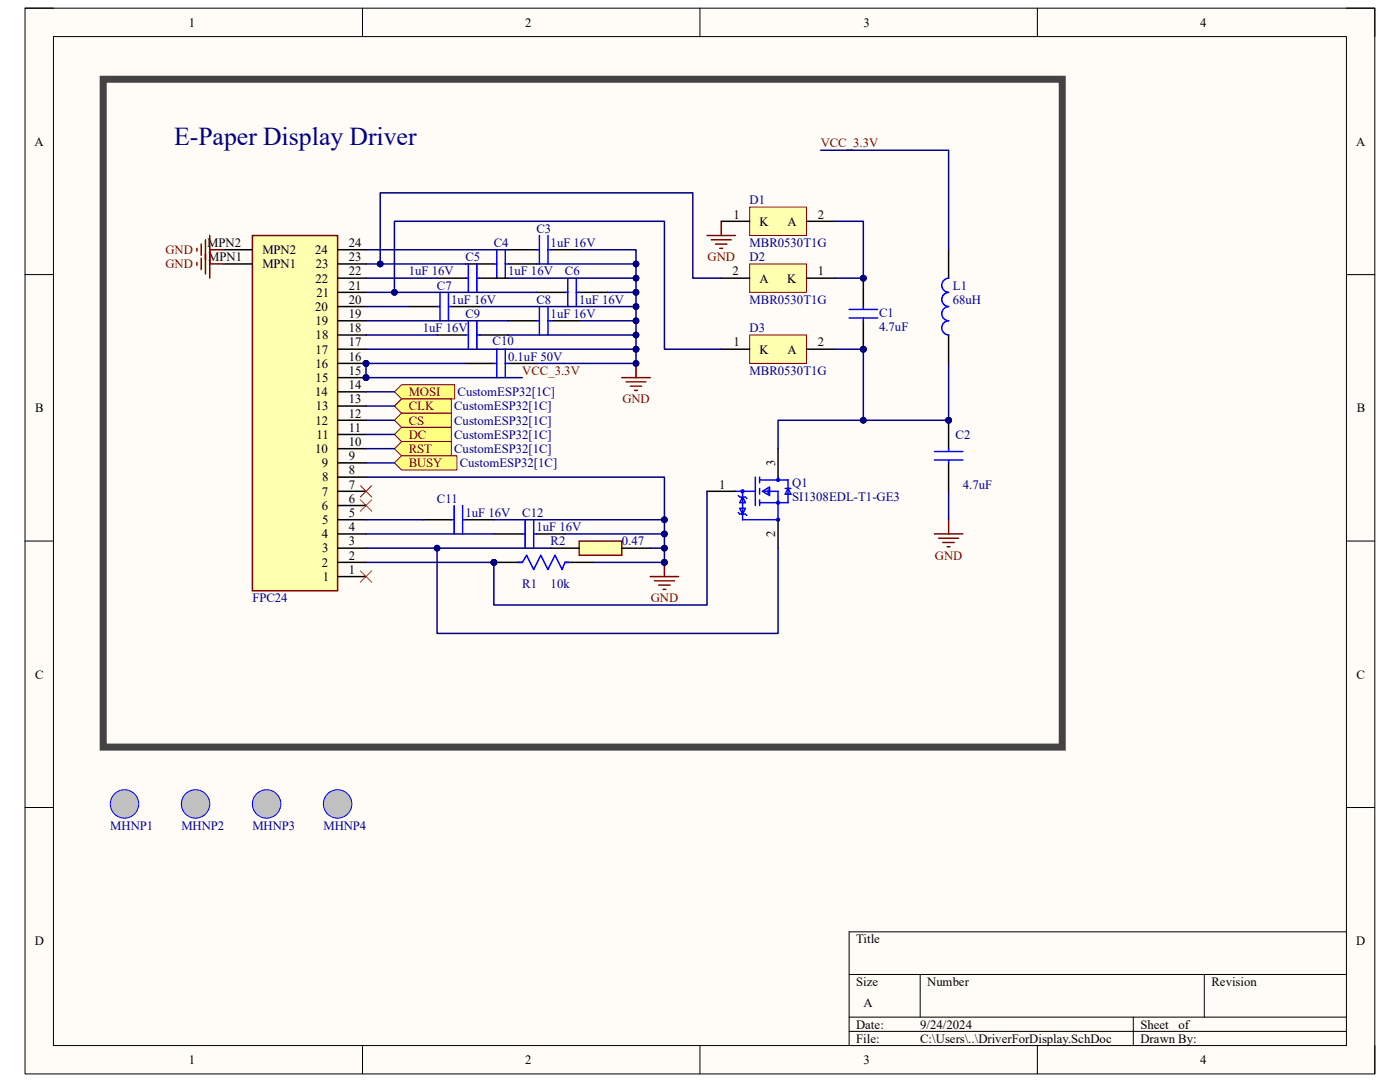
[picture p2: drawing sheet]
<svg xmlns="http://www.w3.org/2000/svg" width="279mm" height="216mm" viewBox="0 0 279 216" stroke-linecap="round" stroke-linejoin="round" font-family="sans-serif">
<path d="M5 1.6h269.4v212.7h-269.4z" fill-rule="evenodd" fill="#fffcf8"/>
<path d="M5 1.6h269.4v212.7h-269.4z" fill="none" stroke="#000" stroke-width=".2"/>
<path d="M10.7 7.3h258v201.3h-258z" fill-rule="evenodd" fill="#fffcf8"/>
<g fill="none" stroke="#000" stroke-width=".2">
<path d="M5 1.6h5.7M10.7 7.3h258v201.3h-258zM72.3 1.6v5.7M139.7 1.6v5.7M207 1.6v5.7M268.7 1.6h5.7v5.7M5 54.8h5.7M268.7 54.8h5.7M5 108h5.7M268.7 108h5.7M5 161.1h5.7M268.7 161.1h5.7"/>
<path d="M169.5 194.4h99.2M183.6 194.4v8.6M240.3 194.4v8.6M268.7 185.9h-99.2v22.7M72.3 208.6v5.7M139.7 208.6v5.7M169.5 203h99.2M169.5 205.8h99.2M207 208.6v5.7M226.2 203v5.6M274.4 208.6v5.7"/>
</g>
<circle cx="73" cy="75.4" r=".57" fill="#000080"/>
<circle cx="73" cy="75.4" r=".57" fill="none" stroke="#000080" stroke-width=".2"/>
<circle cx="73" cy="72.5" r=".57" fill="#000080"/>
<circle cx="73" cy="72.5" r=".57" fill="none" stroke="#000080" stroke-width=".2"/>
<path d="M50.4 47h17v70.9h-17z" fill-rule="evenodd" fill="#ffffb0"/>
<path d="M50.4 47h17v70.9h-17z" fill="none" stroke="#800000" stroke-width=".3"/>
<g fill="none" stroke="#000" stroke-width=".3">
<path d="M67.4 78.2h5.6M67.4 75.4h5.6M67.4 83.9h5.6M67.4 81h5.6M67.4 98h5.7M67.4 95.2h5.7M67.4 92.4h5.7M67.4 89.5h5.7M67.4 86.7h5.7M67.4 115.1h5.7M67.4 112.2h5.7M67.4 109.4h5.7"/>
<path d="M67.4 106.5h5.7M67.4 103.7h5.7M67.4 100.9h5.7"/>
</g>
<circle cx="73" cy="75.4" r=".57" fill="#000080"/>
<circle cx="73" cy="75.4" r=".57" fill="none" stroke="#000080" stroke-width=".2"/>
<path d="M67.4 72.5h5.6" fill="none" stroke="#000" stroke-width=".3"/>
<circle cx="73" cy="72.5" r=".57" fill="#000080"/>
<circle cx="73" cy="72.5" r=".57" fill="none" stroke="#000080" stroke-width=".2"/>
<g fill="none" stroke="#000" stroke-width=".3">
<path d="M44.7 52.7h5.7M44.7 49.8h5.7M67.4 58.3h5.6M67.4 55.5h5.6M67.4 52.7h5.6M67.4 49.8h5.6M87.2 55.5h5.7M92.9 52.7h5.7M95.7 55.5h5.7M101.4 52.7h5.7M101.4 49.8h5.7M107.1 58.3h5.6"/>
<path d="M109.9 49.8h5.7M115.6 58.3h5.7M67.4 69.7h5.6M67.4 66.8h5.6M67.4 64h5.6M67.4 61.2h5.6M81.6 61.2h5.6M90.1 61.2h5.6M101.4 64h5.7M109.9 64h5.7"/>
</g>
<g fill="none" stroke="#00f" stroke-width=".3">
<path d="M87.8 58.3v5.7M89.5 58.3v5.7M92.9 55.5h.6M93.5 52.7v5.6M95.2 52.7v5.6M95.2 55.5h.5M98.6 52.7h.5M99.1 49.8v5.7M100.8 49.8v5.7M100.8 52.7h.6M107.1 49.8h.5M107.6 47v5.7"/>
<path d="M109.3 47v5.7M109.3 49.8h.6M112.7 58.3h.6M113.3 55.5v5.7M115 55.5v5.7M115 58.3h.6M87.2 61.2h.6M89.5 61.2h.6M107.1 64h.5M107.6 61.2v5.6M109.3 61.2v5.6M109.3 64h.6"/>
</g>
<path d="M124.1 75.4h5.7M124.9 76.2h4M125.8 77.1h2.3M126.6 77.9h.6M126.9 72.5v2.9" fill="none" stroke="#800000" stroke-width=".3"/>
<circle cx="126.9" cy="72.5" r=".57" fill="#000080"/>
<circle cx="126.9" cy="72.5" r=".57" fill="none" stroke="#000080" stroke-width=".2"/>
<path d="M87.2 66.8h5.7M95.7 66.8h5.7" fill="none" stroke="#000" stroke-width=".3"/>
<path d="M92.9 66.8h.6M93.5 64v5.7M95.2 64v5.7M95.2 66.8h.5" fill="none" stroke="#00f" stroke-width=".3"/>
<path d="M78.7 83.9l1.4-1.5h10v2.9h-10z" fill-rule="evenodd" fill="#ffff80"/>
<path d="M78.7 83.9l1.4-1.5h10v2.9h-10z" fill="none" stroke="#800000" stroke-width=".2"/>
<path d="M78.7 86.7l1.4-1.4h10v2.8h-10z" fill-rule="evenodd" fill="#ffff80"/>
<path d="M78.7 86.7l1.4-1.4h10v2.8h-10z" fill="none" stroke="#800000" stroke-width=".2"/>
<path d="M78.7 89.5l1.4-1.4h10v2.8h-10z" fill-rule="evenodd" fill="#ffff80"/>
<path d="M78.7 89.5l1.4-1.4h10v2.8h-10z" fill="none" stroke="#800000" stroke-width=".2"/>
<path d="M78.7 92.4l1.4-1.5h11.1v2.9h-11.1z" fill-rule="evenodd" fill="#ffff80"/>
<path d="M78.7 92.4l1.4-1.5h11.1v2.9h-11.1z" fill="none" stroke="#800000" stroke-width=".2"/>
<path d="M129.8 115.1h5.6M130.6 115.9h4M131.5 116.8h2.2M132.3 117.6h.6M132.6 112.2v2.9" fill="none" stroke="#800000" stroke-width=".3"/>
<circle cx="132.6" cy="112.2" r=".57" fill="#000080"/>
<circle cx="132.6" cy="112.2" r=".57" fill="none" stroke="#000080" stroke-width=".2"/>
<path d="M141.1 98h5.7M155.3 89.5v5.7M84.4 103.7h5.7M92.9 103.7h5.7M98.6 106.5h5.6M107.1 106.5h5.6M155.3 103.7v5.7" fill="none" stroke="#000" stroke-width=".3"/>
<g fill="none" stroke="#00f" stroke-width=".3">
<path d="M146.8 98h3.9M147.3 98.9l.3 .3h1.2l.2 .3M148.2 98v5.7h7.1v-5.7h-2.9M148.2 99.2l.6 1.1h-1.2zM150.7 95.2v5.7M151.6 95.2v1.1M151.6 97.5v1.1M151.6 99.7v1.2M151.6 95.8h5.7v4.5h-5.7M152.2 98l1.4-.8v1.7zM153.3 97.8v.8M155.3 95.2v.6"/>
<path d="M156.7 97.5h1.1M157.3 97.5l.5 1.1h-1.1zM90.1 103.7h.5M90.6 100.9v5.6M92.3 100.9v5.6M92.3 103.7h.6M104.2 106.5h.6M104.8 103.7v5.7M106.5 103.7v5.7M106.5 106.5h.6M147.3 102.3l.3 .3h1.2l.2 .3M147.6 101.4h1.2l-.6 1.2z"/>
<circle cx="148.2" cy="98" r=".28"/>
<circle cx="155.3" cy="95.8" r=".28"/>
<circle cx="155.3" cy="103.7" r=".28"/>
<circle cx="155.3" cy="100.3" r=".28"/>
</g>
<path d="M39.3 49.5v.6M39.3 52.4v.5M40.2 48.7v2.3M40.2 51.5v2.3M41 47.8v6.8M41.9 47v8.5M41.9 49.8h2.8M41.9 52.7h2.8" fill="none" stroke="#800000" stroke-width=".3"/>
<path d="M149.6 41.3h11.4v5.7h-11.4z" fill-rule="evenodd" fill="#ffffb0"/>
<path d="M149.6 41.3h11.4v5.7h-11.4z" fill="none" stroke="#800000" stroke-width=".2"/>
<path d="M143.9 44.2h5.7M161 44.2h5.6" fill="none" stroke="#000" stroke-width=".3"/>
<path d="M149.6 52.7h11.4v5.6h-11.4z" fill-rule="evenodd" fill="#ffffb0"/>
<path d="M149.6 52.7h11.4v5.6h-11.4z" fill="none" stroke="#800000" stroke-width=".2"/>
<path d="M143.9 55.5h5.7M161 55.5h5.6" fill="none" stroke="#000" stroke-width=".3"/>
<path d="M149.6 66.8h11.4v5.7h-11.4z" fill-rule="evenodd" fill="#ffffb0"/>
<path d="M149.6 66.8h11.4v5.7h-11.4z" fill="none" stroke="#800000" stroke-width=".2"/>
<path d="M143.9 69.7h5.7M161 69.7h5.6" fill="none" stroke="#000" stroke-width=".3"/>
<path d="M141.1 47h5.7M142 47.8h3.9M142.8 48.7h2.3M143.7 49.5h.5M143.9 44.2v2.8" fill="none" stroke="#800000" stroke-width=".3"/>
<circle cx="172.3" cy="69.7" r=".57" fill="#000080"/>
<circle cx="172.3" cy="69.7" r=".57" fill="none" stroke="#000080" stroke-width=".2"/>
<circle cx="172.3" cy="55.5" r=".57" fill="#000080"/>
<circle cx="172.3" cy="55.5" r=".57" fill="none" stroke="#000080" stroke-width=".2"/>
<path d="M172.3 64v5.7" fill="none" stroke="#000" stroke-width=".3"/>
<circle cx="172.3" cy="69.7" r=".57" fill="#000080"/>
<circle cx="172.3" cy="69.7" r=".57" fill="none" stroke="#000080" stroke-width=".2"/>
<path d="M172.3 55.5v5.7" fill="none" stroke="#000" stroke-width=".3"/>
<circle cx="172.3" cy="55.5" r=".57" fill="#000080"/>
<circle cx="172.3" cy="55.5" r=".57" fill="none" stroke="#000080" stroke-width=".2"/>
<path d="M189.3 55.5a1.42 1.42 0 0 0-1.4 1.4 1.42 1.42 0 0 0 1.4 1.4 1.41 1.41 0 0 0-1.4 1.5 1.41 1.41 0 0 0 1.4 1.4 1.42 1.42 0 0 0-1.4 1.4 1.42 1.42 0 0 0 1.4 1.4 1.42 1.42 0 0 0-1.4 1.4 1.42 1.42 0 0 0 1.4 1.4M169.5 63.4h5.6M169.5 61.7h5.6M172.3 61.2v.5M172.3 63.4v.6" fill="none" stroke="#00f" stroke-width=".3"/>
<path d="M189.3 49.8v5.7M189.3 66.8v5.7" fill="none" stroke="#000" stroke-width=".3"/>
<path d="M71.9 96.9l2.3 2.3M71.9 99.7l2.3 2.3M74.2 96.9l-2.3 2.3M74.2 99.7l-2.3 2.3M71.9 113.9l2.3 2.3M74.2 113.9l-2.3 2.3" fill="none" stroke="#f00" stroke-width=".2"/>
<path d="M78.7 78.2l1.4-1.4h10.6v2.8h-10.6z" fill-rule="evenodd" fill="#ffff80"/>
<path d="M78.7 78.2l1.4-1.4h10.6v2.8h-10.6z" fill="none" stroke="#800000" stroke-width=".2"/>
<path d="M78.7 81l1.4-1.4h10v2.8h-10z" fill-rule="evenodd" fill="#ffff80"/>
<path d="M78.7 81l1.4-1.4h10v2.8h-10z" fill="none" stroke="#800000" stroke-width=".2"/>
<path d="M92.9 72.5h5.7M101.4 72.5h5.7" fill="none" stroke="#000" stroke-width=".3"/>
<path d="M98.6 72.5h.5M99.1 69.7v5.7M100.8 69.7v5.7M100.8 72.5h.6" fill="none" stroke="#00f" stroke-width=".3"/>
<path d="M115.6 108h8.5v2.8h-8.5z" fill-rule="evenodd" fill="#ffffb0"/>
<path d="M115.6 108h8.5v2.8h-8.5z" fill="none" stroke="#800000" stroke-width=".3"/>
<path d="M109.9 109.4h5.7M124.1 109.4h5.7" fill="none" stroke="#000" stroke-width=".3"/>
<circle cx="98.6" cy="112.2" r=".57" fill="#000080"/>
<circle cx="98.6" cy="112.2" r=".57" fill="none" stroke="#000080" stroke-width=".2"/>
<path d="M98.6 112.2h5.6" fill="none" stroke="#000" stroke-width=".3"/>
<circle cx="98.6" cy="112.2" r=".57" fill="#000080"/>
<circle cx="98.6" cy="112.2" r=".57" fill="none" stroke="#000080" stroke-width=".2"/>
<path d="M112.7 112.2h5.7" fill="none" stroke="#000" stroke-width=".3"/>
<path d="M103.4 112.2h.8l.9-1.4 1.4 2.8 1.4-2.8 1.4 2.8 1.5-2.8 1.4 2.8 .5-1.4h.9" fill="none" stroke="#00f" stroke-width=".3"/>
<circle cx="24.8" cy="160.4" r="2.84" fill="#c0c0c0"/>
<circle cx="24.8" cy="160.4" r="2.84" fill="none" stroke="#00f" stroke-width=".2"/>
<circle cx="39" cy="160.4" r="2.84" fill="#c0c0c0"/>
<circle cx="39" cy="160.4" r="2.84" fill="none" stroke="#00f" stroke-width=".2"/>
<path d="M20.6 15.8h191.4v133.3h-191.4z" fill="none" stroke="#434343" stroke-width="1.4"/>
<circle cx="53.2" cy="160.4" r="2.84" fill="#c0c0c0"/>
<circle cx="53.2" cy="160.4" r="2.84" fill="none" stroke="#00f" stroke-width=".2"/>
<circle cx="67.4" cy="160.4" r="2.84" fill="#c0c0c0"/>
<circle cx="67.4" cy="160.4" r="2.84" fill="none" stroke="#00f" stroke-width=".2"/>
<circle cx="189.3" cy="83.9" r=".57" fill="#000080"/>
<circle cx="189.3" cy="83.9" r=".57" fill="none" stroke="#000080" stroke-width=".2"/>
<path d="M189.3 83.9v5.6M189.3 92.4v5.6" fill="none" stroke="#000" stroke-width=".3"/>
<circle cx="189.3" cy="83.9" r=".57" fill="#000080"/>
<circle cx="189.3" cy="83.9" r=".57" fill="none" stroke="#000080" stroke-width=".2"/>
<path d="M186.5 91.8h5.7M186.5 90.1h5.7M189.3 89.5v.6M189.3 91.8v.6" fill="none" stroke="#00f" stroke-width=".3"/>
<path d="M186.5 106.5h5.7M187.3 107.4h4M188.2 108.2h2.2M189 109.1h.6M189.3 103.7v2.8" fill="none" stroke="#800000" stroke-width=".3"/>
<path d="M73.1 58.3h34M73.1 55.5h14.1" fill="none" stroke="#000080" stroke-width=".3"/>
<circle cx="78.7" cy="58.3" r=".57" fill="#000080"/>
<circle cx="78.7" cy="58.3" r=".57" fill="none" stroke="#000080" stroke-width=".2"/>
<path d="M73 61.2h8.6M73.1 64h28.3M73.1 66.8h14.1M73.1 69.7h53.8" fill="none" stroke="#000080" stroke-width=".3"/>
<circle cx="126.9" cy="69.7" r=".57" fill="#000080"/>
<circle cx="126.9" cy="69.7" r=".57" fill="none" stroke="#000080" stroke-width=".2"/>
<path d="M115.6 49.8h11.3v19.9" fill="none" stroke="#000080" stroke-width=".3"/>
<circle cx="126.9" cy="52.7" r=".57" fill="#000080"/>
<circle cx="126.9" cy="52.7" r=".57" fill="none" stroke="#000080" stroke-width=".2"/>
<circle cx="126.9" cy="55.5" r=".57" fill="#000080"/>
<circle cx="126.9" cy="55.5" r=".57" fill="none" stroke="#000080" stroke-width=".2"/>
<circle cx="126.9" cy="58.3" r=".57" fill="#000080"/>
<circle cx="126.9" cy="58.3" r=".57" fill="none" stroke="#000080" stroke-width=".2"/>
<circle cx="126.9" cy="61.2" r=".57" fill="#000080"/>
<circle cx="126.9" cy="61.2" r=".57" fill="none" stroke="#000080" stroke-width=".2"/>
<circle cx="126.9" cy="64" r=".57" fill="#000080"/>
<circle cx="126.9" cy="64" r=".57" fill="none" stroke="#000080" stroke-width=".2"/>
<circle cx="126.9" cy="66.8" r=".57" fill="#000080"/>
<circle cx="126.9" cy="66.8" r=".57" fill="none" stroke="#000080" stroke-width=".2"/>
<circle cx="126.9" cy="69.7" r=".57" fill="#000080"/>
<circle cx="126.9" cy="69.7" r=".57" fill="none" stroke="#000080" stroke-width=".2"/>
<path d="M107.1 52.7h19.8" fill="none" stroke="#000080" stroke-width=".3"/>
<circle cx="126.9" cy="52.7" r=".57" fill="#000080"/>
<circle cx="126.9" cy="52.7" r=".57" fill="none" stroke="#000080" stroke-width=".2"/>
<path d="M121.3 58.3h5.6" fill="none" stroke="#000080" stroke-width=".3"/>
<circle cx="126.9" cy="58.3" r=".57" fill="#000080"/>
<circle cx="126.9" cy="58.3" r=".57" fill="none" stroke="#000080" stroke-width=".2"/>
<path d="M115.6 64h11.3" fill="none" stroke="#000080" stroke-width=".3"/>
<circle cx="126.9" cy="64" r=".57" fill="#000080"/>
<circle cx="126.9" cy="64" r=".57" fill="none" stroke="#000080" stroke-width=".2"/>
<path d="M101.4 66.8h25.5" fill="none" stroke="#000080" stroke-width=".3"/>
<circle cx="126.9" cy="66.8" r=".57" fill="#000080"/>
<circle cx="126.9" cy="66.8" r=".57" fill="none" stroke="#000080" stroke-width=".2"/>
<path d="M73.1 72.5h19.8" fill="none" stroke="#000080" stroke-width=".3"/>
<circle cx="73" cy="72.5" r=".57" fill="#000080"/>
<circle cx="73" cy="72.5" r=".57" fill="none" stroke="#000080" stroke-width=".2"/>
<path d="M126.9 69.7v2.8h-19.8" fill="none" stroke="#000080" stroke-width=".3"/>
<circle cx="126.9" cy="72.5" r=".57" fill="#000080"/>
<circle cx="126.9" cy="72.5" r=".57" fill="none" stroke="#000080" stroke-width=".2"/>
<circle cx="126.9" cy="69.7" r=".57" fill="#000080"/>
<circle cx="126.9" cy="69.7" r=".57" fill="none" stroke="#000080" stroke-width=".2"/>
<path d="M73.1 75.4h31.1" fill="none" stroke="#000080" stroke-width=".3"/>
<circle cx="73" cy="75.4" r=".57" fill="#000080"/>
<circle cx="73" cy="75.4" r=".57" fill="none" stroke="#000080" stroke-width=".2"/>
<path d="M73 72.5v2.9" fill="none" stroke="#000080" stroke-width=".3"/>
<circle cx="73" cy="75.4" r=".57" fill="#000080"/>
<circle cx="73" cy="75.4" r=".57" fill="none" stroke="#000080" stroke-width=".2"/>
<circle cx="73" cy="72.5" r=".57" fill="#000080"/>
<circle cx="73" cy="72.5" r=".57" fill="none" stroke="#000080" stroke-width=".2"/>
<path d="M73.1 95.2h59.5v17" fill="none" stroke="#000080" stroke-width=".3"/>
<circle cx="132.6" cy="103.7" r=".57" fill="#000080"/>
<circle cx="132.6" cy="103.7" r=".57" fill="none" stroke="#000080" stroke-width=".2"/>
<circle cx="132.6" cy="106.5" r=".57" fill="#000080"/>
<circle cx="132.6" cy="106.5" r=".57" fill="none" stroke="#000080" stroke-width=".2"/>
<circle cx="132.6" cy="109.4" r=".57" fill="#000080"/>
<circle cx="132.6" cy="109.4" r=".57" fill="none" stroke="#000080" stroke-width=".2"/>
<circle cx="132.6" cy="112.2" r=".57" fill="#000080"/>
<circle cx="132.6" cy="112.2" r=".57" fill="none" stroke="#000080" stroke-width=".2"/>
<path d="M73.1 103.7h11.3M98.6 103.7h34" fill="none" stroke="#000080" stroke-width=".3"/>
<circle cx="132.6" cy="103.7" r=".57" fill="#000080"/>
<circle cx="132.6" cy="103.7" r=".57" fill="none" stroke="#000080" stroke-width=".2"/>
<path d="M112.7 106.5h19.9" fill="none" stroke="#000080" stroke-width=".3"/>
<circle cx="132.6" cy="106.5" r=".57" fill="#000080"/>
<circle cx="132.6" cy="106.5" r=".57" fill="none" stroke="#000080" stroke-width=".2"/>
<path d="M73.1 106.5h25.5M129.8 109.4h2.8" fill="none" stroke="#000080" stroke-width=".3"/>
<circle cx="132.6" cy="109.4" r=".57" fill="#000080"/>
<circle cx="132.6" cy="109.4" r=".57" fill="none" stroke="#000080" stroke-width=".2"/>
<path d="M118.4 112.2h14.2" fill="none" stroke="#000080" stroke-width=".3"/>
<circle cx="132.6" cy="112.2" r=".57" fill="#000080"/>
<circle cx="132.6" cy="112.2" r=".57" fill="none" stroke="#000080" stroke-width=".2"/>
<path d="M166.6 44.2h5.7v11.3h-5.7" fill="none" stroke="#000080" stroke-width=".3"/>
<circle cx="172.3" cy="55.5" r=".57" fill="#000080"/>
<circle cx="172.3" cy="55.5" r=".57" fill="none" stroke="#000080" stroke-width=".2"/>
<path d="M166.6 69.7h5.7" fill="none" stroke="#000080" stroke-width=".3"/>
<circle cx="172.3" cy="69.7" r=".57" fill="#000080"/>
<circle cx="172.3" cy="69.7" r=".57" fill="none" stroke="#000080" stroke-width=".2"/>
<path d="M73.1 109.4h36.8" fill="none" stroke="#000080" stroke-width=".3"/>
<circle cx="87.2" cy="109.4" r=".57" fill="#000080"/>
<circle cx="87.2" cy="109.4" r=".57" fill="none" stroke="#000080" stroke-width=".2"/>
<path d="M87.2 109.4v17h68.1v-17" fill="none" stroke="#000080" stroke-width=".3"/>
<circle cx="87.2" cy="109.4" r=".57" fill="#000080"/>
<circle cx="87.2" cy="109.4" r=".57" fill="none" stroke="#000080" stroke-width=".2"/>
<path d="M73.1 112.2h25.5" fill="none" stroke="#000080" stroke-width=".3"/>
<circle cx="98.6" cy="112.2" r=".57" fill="#000080"/>
<circle cx="98.6" cy="112.2" r=".57" fill="none" stroke="#000080" stroke-width=".2"/>
<path d="M141.1 98v22.7h-42.5v-8.5" fill="none" stroke="#000080" stroke-width=".3"/>
<circle cx="98.6" cy="112.2" r=".57" fill="#000080"/>
<circle cx="98.6" cy="112.2" r=".57" fill="none" stroke="#000080" stroke-width=".2"/>
<path d="M172.3 69.7v14.2" fill="none" stroke="#000080" stroke-width=".3"/>
<circle cx="172.3" cy="83.9" r=".57" fill="#000080"/>
<circle cx="172.3" cy="83.9" r=".57" fill="none" stroke="#000080" stroke-width=".2"/>
<circle cx="172.3" cy="69.7" r=".57" fill="#000080"/>
<circle cx="172.3" cy="69.7" r=".57" fill="none" stroke="#000080" stroke-width=".2"/>
<path d="M73.1 52.7h19.8" fill="none" stroke="#000080" stroke-width=".3"/>
<circle cx="75.9" cy="52.7" r=".57" fill="#000080"/>
<circle cx="75.9" cy="52.7" r=".57" fill="none" stroke="#000080" stroke-width=".2"/>
<path d="M101.4 55.5h25.5" fill="none" stroke="#000080" stroke-width=".3"/>
<circle cx="126.9" cy="55.5" r=".57" fill="#000080"/>
<circle cx="126.9" cy="55.5" r=".57" fill="none" stroke="#000080" stroke-width=".2"/>
<path d="M95.7 61.2h31.2" fill="none" stroke="#000080" stroke-width=".3"/>
<circle cx="126.9" cy="61.2" r=".57" fill="#000080"/>
<circle cx="126.9" cy="61.2" r=".57" fill="none" stroke="#000080" stroke-width=".2"/>
<path d="M78.7 58.3v-14.1h53.9v25.5h11.3" fill="none" stroke="#000080" stroke-width=".3"/>
<circle cx="78.7" cy="58.3" r=".57" fill="#000080"/>
<circle cx="78.7" cy="58.3" r=".57" fill="none" stroke="#000080" stroke-width=".2"/>
<path d="M75.9 52.7v-14.2h62.4v17h5.6" fill="none" stroke="#000080" stroke-width=".3"/>
<circle cx="75.9" cy="52.7" r=".57" fill="#000080"/>
<circle cx="75.9" cy="52.7" r=".57" fill="none" stroke="#000080" stroke-width=".2"/>
<path d="M163.8 30h25.5v19.8M73.1 49.8h28.3M189.3 72.5v11.4h-34v5.6" fill="none" stroke="#000080" stroke-width=".3"/>
<circle cx="172.3" cy="83.9" r=".57" fill="#000080"/>
<circle cx="172.3" cy="83.9" r=".57" fill="none" stroke="#000080" stroke-width=".2"/>
<circle cx="189.3" cy="83.9" r=".57" fill="#000080"/>
<circle cx="189.3" cy="83.9" r=".57" fill="none" stroke="#000080" stroke-width=".2"/>
<path d="M73 78.2h5.7M73 81h5.7M73 83.9h5.7M73.1 86.7h5.6M73.1 89.5h5.6M73.1 92.4h5.6M189.3 98v5.7" fill="none" stroke="#000080" stroke-width=".3"/>
<text font-size="5.1" fill="#000080" x="34.8" y="28.9">E-Paper Display Driver</text>
<g font-size="2.5">
<text x="37.7" y="5.3">1</text>
<text x="104.8" y="5.3">2</text>
<text x="172.3" y="5.3">3</text>
<text x="239.5" y="5.3">4</text>
<text x="6.9" y="29.1">A</text>
<text x="270.6" y="29.1">A</text>
<text x="146.4" y="43.6">1</text>
<text x="151.6" y="45">K</text>
<text x="157.1" y="45">A</text>
<text x="163.2" y="43.6">2</text>
<text x="41.4" y="49.3">MPN2</text>
<text x="41.6" y="52.1">MPN1</text>
<text x="52.4" y="53.6">MPN1</text>
<text x="52.4" y="50.7">MPN2</text>
<text x="62.9" y="50.7">24</text>
<text x="63" y="53.6">23</text>
<text x="69.6" y="52.1">23</text>
<text x="69.6" y="49.3">24</text>
<text x="62.9" y="56.4">22</text>
<text x="63.2" y="59.2">21</text>
<text x="69.6" y="57.8">21</text>
<text x="69.6" y="54.9">22</text>
<text x="146.2" y="54.9">2</text>
<text x="151.6" y="56.4">A</text>
<text x="157.1" y="56.4">K</text>
<text x="163.2" y="54.9">1</text>
<text x="62.9" y="62.1">20</text>
<text x="62.9" y="64.9">19</text>
<text x="69.6" y="63.5">19</text>
<text x="69.6" y="60.6">20</text>
<text x="62.9" y="70.6">17</text>
<text x="63" y="67.7">18</text>
<text x="69.6" y="72">16</text>
<text x="69.6" y="69.1">17</text>
<text x="69.6" y="66.3">18</text>
<text x="146.4" y="69.1">1</text>
<text x="151.6" y="70.6">K</text>
<text x="157.1" y="70.6">A</text>
<text x="163.2" y="69.1">2</text>
<text x="62.9" y="73.4">16</text>
<text x="63" y="76.2">15</text>
<text x="69.6" y="77.6">14</text>
<text x="69.6" y="74.8">15</text>
<text x="7" y="82.3">B</text>
<text x="62.9" y="79">14</text>
<text x="63" y="81.9">13</text>
<text x="69.6" y="83.3">12</text>
<text x="69.6" y="80.5">13</text>
<text x="270.8" y="82.3">B</text>
<text x="62.9" y="84.7">12</text>
<text x="63.2" y="87.5">11</text>
<text x="69.6" y="89">10</text>
<text x="69.6" y="86.1">11</text>
<text x="62.9" y="90.4">10</text>
<text x="64.2" y="93.2">9</text>
<text x="69.6" y="94.7">8</text>
<text x="69.6" y="91.8">9</text>
<text x="154.7" y="92.9" transform="rotate(-90 154.7 92.9)">3</text>
<text x="64.2" y="101.7">6</text>
<text x="64.2" y="98.9">7</text>
<text x="64.3" y="96.1">8</text>
<text x="69.6" y="100.3">6</text>
<text x="69.6" y="97.5">7</text>
<text x="143.6" y="97.5">1</text>
<text x="64.2" y="107.4">4</text>
<text x="64.3" y="104.6">5</text>
<text x="69.6" y="106">4</text>
<text x="69.6" y="103.2">5</text>
<text x="154.7" y="107.1" transform="rotate(-90 154.7 107.1)">2</text>
<text x="64.2" y="113.1">2</text>
<text x="64.3" y="110.2">3</text>
<text x="69.6" y="111.7">2</text>
<text x="69.6" y="108.8">3</text>
<text x="64.4" y="115.9">1</text>
<text x="69.6" y="114.5">1</text>
<text x="7" y="135.4">C</text>
<text x="270.7" y="135.4">C</text>
<text x="6.9" y="188.6">D</text>
<text x="170.9" y="188.2">Title</text>
<text x="270.7" y="188.6">D</text>
<text x="170.9" y="196.7">Size</text>
<text x="185" y="196.7">Number</text>
<text x="241.8" y="196.7">Revision</text>
<text x="172.3" y="201">A</text>
<text x="170.9" y="205.2">Date:</text>
<text x="170.9" y="208.1">File:</text>
<text x="183.6" y="205.2">9/24/2024</text>
<text x="183.7" y="208.1">C:\Users\..\DriverForDisplay.SchDoc</text>
<text x="227.6" y="205.2">Sheet</text>
<text x="227.6" y="208.1">Drawn By:</text>
<text x="235.2" y="205.2">of</text>
<text x="37.7" y="212.3">1</text>
<text x="104.8" y="212.3">2</text>
<text x="172.3" y="212.3">3</text>
<text x="239.5" y="212.3">4</text>
</g>
<g font-size="2.5" fill="#800000">
<text x="163.8" y="29.4">VCC_3.3V</text>
<text x="33" y="50.7">GND</text>
<text x="33" y="53.6">GND</text>
<text x="141.2" y="52.1">GND</text>
<text x="104.2" y="74.8">VCC_3.3V</text>
<text x="81.6" y="79">MOSI</text>
<text x="81.6" y="81.9">CLK</text>
<text x="124.2" y="80.5">GND</text>
<text x="81.6" y="84.7">CS</text>
<text x="81.6" y="87.5">DC</text>
<text x="81.6" y="90.4">RST</text>
<text x="81.6" y="93.2">BUSY</text>
<text x="186.6" y="111.7">GND</text>
<text x="129.9" y="120.2">GND</text>
</g>
<g font-size="2.5" fill="#000080">
<text x="149.6" y="40.8">D1</text>
<text x="107.1" y="46.4">C3</text>
<text x="92.9" y="52.1">C5</text>
<text x="98.6" y="49.3">C4</text>
<text x="109.9" y="49.3">1uF 16V</text>
<text x="149.6" y="49.3">MBR0530T1G</text>
<text x="149.6" y="52.1">D2</text>
<text x="81.6" y="54.9">1uF 16V</text>
<text x="87.2" y="57.8">C7</text>
<text x="101.4" y="54.9">1uF 16V</text>
<text x="112.7" y="54.9">C6</text>
<text x="190.2" y="57.8">L1</text>
<text x="90" y="60.6">1uF 16V</text>
<text x="92.9" y="63.5">C9</text>
<text x="107.1" y="60.6">C8</text>
<text x="109.9" y="63.5">1uF 16V</text>
<text x="115.6" y="60.6">1uF 16V</text>
<text x="149.6" y="60.6">MBR0530T1G</text>
<text x="175.4" y="63.2">C1</text>
<text x="175.4" y="66">4.7uF</text>
<text x="190.2" y="60.6">68uH</text>
<text x="84.4" y="66.3">1uF 16V</text>
<text x="98.3" y="68.8">C10</text>
<text x="101.4" y="72">0.1uF 50V</text>
<text x="149.6" y="66.3">D3</text>
<text x="149.6" y="74.8">MBR0530T1G</text>
<text x="90.6" y="81.9">CustomESP32[1C]</text>
<text x="91.3" y="79">CustomESP32[1C]</text>
<text x="90.6" y="84.7">CustomESP32[1C]</text>
<text x="90.6" y="87.5">CustomESP32[1C]</text>
<text x="190.7" y="87.5">C2</text>
<text x="90.6" y="90.4">CustomESP32[1C]</text>
<text x="91.7" y="93.2">CustomESP32[1C]</text>
<text x="87.2" y="100.3">C11</text>
<text x="158.1" y="97.2">Q1</text>
<text x="158.1" y="100">SI1308EDL-T1-GE3</text>
<text x="192.2" y="97.5">4.7uF</text>
<text x="92.9" y="103.2">1uF 16V</text>
<text x="104.2" y="103.2">C12</text>
<text x="107.1" y="106">1uF 16V</text>
<text x="109.9" y="108.8">R2</text>
<text x="124.1" y="108.8">0.47</text>
<text x="104.2" y="117.3">R1</text>
<text x="109.9" y="117.3">10k</text>
<text x="50.4" y="120.2">FPC24</text>
<text x="22" y="165.5">MHNP1</text>
<text x="36.2" y="165.5">MHNP2</text>
<text x="50.4" y="165.5">MHNP3</text>
<text x="64.6" y="165.5">MHNP4</text>
</g>
</svg>
